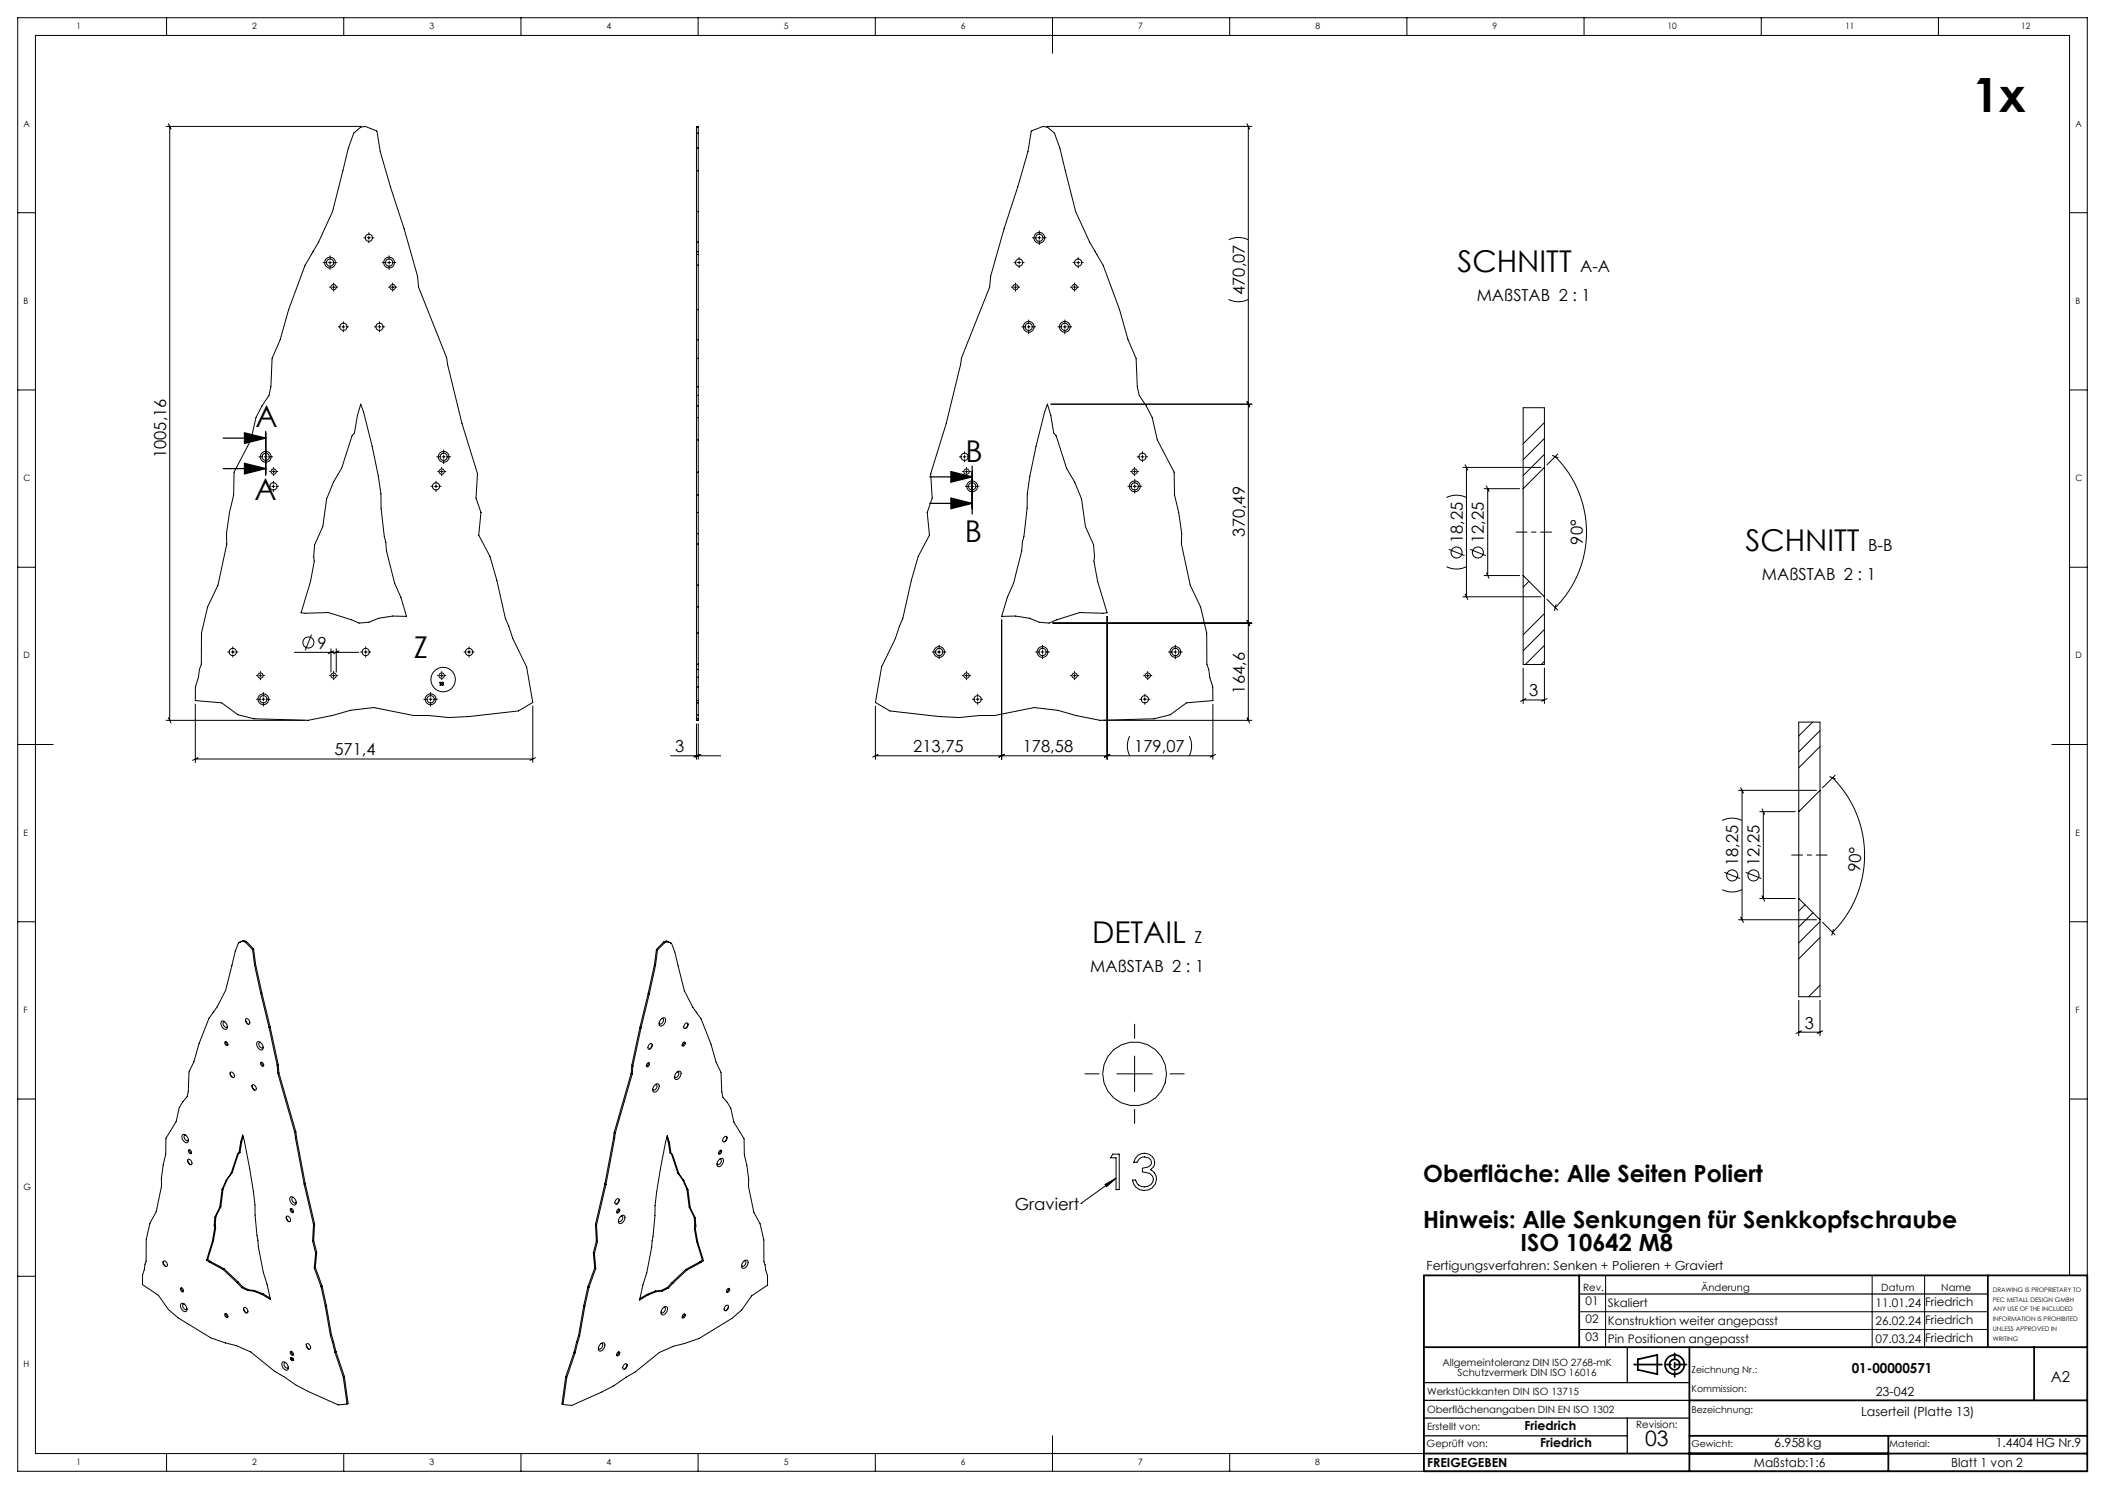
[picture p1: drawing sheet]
<svg xmlns="http://www.w3.org/2000/svg" width="594mm" height="420mm" viewBox="0 0 594 420" stroke-linecap="round" stroke-linejoin="round" font-family="sans-serif">
<g fill="none" stroke="#000" stroke-width=".28">
<path d="M47 5v5M97 5v5M147 5v5M197 5v5M247 5v5M297 5v10M347 5v5M397 5v5M447 5v5M497 5v5M547 5v5M46.9 35.7h55.1"/>
<path d="M47.5 34.9l.8 1.5M47.9 35.7v167.5M99.8 37.6l1.9-1.7 1.3-.2 3.4 1.3 .9 5.7 2.9 10.1 3.8 11.7 3.8 13.4 .3 3.1 7.9 19.9a242.6 242.6 0 0 0 8.7 32.8l-.4 6.8 1.4 4.1-.6 6.4 3.2 5.9 1.9 6.8 2.4 10.7 2.1 5.7 3.9 8 1.7 10-4 2.4-13.9 1.6-5.7 .3-5.8-.6h-4.2l-11.2-2.2-6.6 .8-5.1 1.4-6.9 1.4-15.2-.5-4.6-1.1-4.6-3.4-7.4-.6v-3.8l.9-2.7 .3-2.3 .5-1.5 .1-8.7 1.7-7.4 2.9-6.1 2.5-11.7-.1-2.9 .9-5.9 1.1-5 .1-6.4 4.8-9.1 1.4-6.3 1.7-3.3 2-3 .5-2.4 .4-8 2.3-5.3 2.4-8.5 4.6-12.5 3.8-6.5 3.9-8.6 4.5-18zM196.5 35.7h.5v167.5h-.5zM196.5 37.6h.5M196.5 35.9h.5M291 37l3.3-1.3 1.3 .2 2 1.7 1.5 4.1 4.4 18a112.5 112.5 0 0 0 7.8 15.1l4.6 12.5 2.4 8.5 2.3 5.3 .3 8 .6 2.4 1.9 3 1.7 3.3 1.5 6.3 4.7 9.1 .1 6.4 1.2 5 .9 5.9-.1 2.9 2.5 11.7 2.9 6.1 1.7 7.4 .1 8.7 .5 1.5 .3 2.3 .8 2.7 .1 3.8-7.5 .6-4.6 3.4-4.5 1.1-15.3 .5-6.8-1.4-5.1-1.4-6.6-.8-11.2 2.2h-4.3l-5.7 .6-5.7-.3-13.9-1.6-4.1-2.4 1.8-10 3.9-8 2.1-5.7 2.4-10.7 1.9-6.8 3.2-5.9-.6-6.4 1.3-4.1-.4-6.8a242.4 242.4 0 0 0 8.7-32.8l8-19.9 .2-3.1 3.8-13.4 3.9-11.8 2.9-10zM295.3 35.7h58M351.9 34.9l.7 1.5M352.3 35.7v167.5M5 60h5M196.5 59.7h.5"/>
<path d="M196.5 48.1h.5M196.5 41.7h.5M584 60h5M91.2 74.1h1.1M92.7 74.1h.8M93.1 72.1v1.1M93.1 73.7v.8M93.1 74.9v1.1M94 74.1h1.1M94.1 79.8v.4M102.7 67.1h.6M103.7 67.1h.8"/>
<path d="M104.1 65.6v.6M104.1 66.7v.8M104.1 67.9v.6M104.9 67.1h.6M107.9 74.1h1.1M109.4 74.1h.8M109.8 72.1v1.1M109.8 73.6v.9M109.8 74.9v1.1M110.6 74.1h1.1M110.8 79.8v.4M196.5 74.8h.5"/>
<path d="M196.5 71.8h.5M196.5 71h.5M196.5 68.3h.5M286.1 74.1h.6M286.6 79.8v.4M287.2 74.1h.8M287.6 72.6v.6M287.6 73.6v.9M287.6 74.9v.6M288.4 74.1h.6M291.3 67.1h1.1M292.9 67.1h.8"/>
<path d="M293.3 65.1v1.1M293.3 66.7v.8M293.3 67.9v1.1M294.1 67.1h1.1M302.8 74.1h.6M303.2 79.8v.4M303.8 74.1h.9M304.2 72.6v.6M304.2 73.7v.8M304.2 74.9v.6M305.1 74.1h.6M346.7 67.6a6.2 6.2 0 0 1 5.6 0"/>
<path d="M93 81h.3M93.7 81h.9M94.1 80.6v.8M94.1 81.8v.4M95 81h.3M95.5 92.2h.6M96.5 92.2h.8M96.9 90.7v.7M96.9 91.8v.8M96.9 93v.6M97.7 92.2h.6M105.6 92.2h.7"/>
<path d="M106.7 92.2h.8M107.1 90.7v.7M107.1 91.8v.8M107.1 93v.6M107.9 92.2h.6M109.6 81h.4M110.4 81h.8M110.8 80.6v.8M110.8 81.8v.4M111.6 81h.4M196.5 95.8h.5M196.5 87.3h.5"/>
<path d="M285.4 81h.3M286.1 81h.9M286.6 80.6v.8M286.6 81.8v.4M287.4 81h.3M288.3 92.2h1.2M289.9 92.2h.8M290.3 90.2v1.2M290.3 91.8v.8M290.3 93v1.1M291.1 92.2h1.1M298.5 92.2h1.1"/>
<path d="M300.1 92.2h.8M300.5 90.2v1.2M300.5 91.8v.8M300.5 93v1.1M301.3 92.2h1.1M302.1 81h.3M302.8 81h.8M303.2 80.6v.8M303.2 81.8v.4M304.1 81h.3M346.7 84.5a6.2 6.2 0 0 0 5.6 0M5 110h5"/>
<path d="M101.8 114a157.5 157.5 0 0 1 5.7 25.3v4.1l1.6 12 2.3 9.1 1.7 4 1.6 5.4-3.9-.1-4 .6-2.7 1.1-2.8 .3-2.1-1-6.5-2-6.5 .2-1.2-.2 2.6-8.7 1.1-5.8-.2-1.2 .3-3.4 2.3-5.2 1.1-7.8 1.9-4.7 2.3-3.9 2.9-9.2 .7-.8 .8-4.9zM196.5 117.8h.5M196.5 114.5h.5M196.5 111.5h.5M196.5 109.1h.5M196.5 101.1h.5M295.6 114l.9 3.2 .9 4.9 .6 .8 3 9.2 2.3 3.9 1.9 4.7 1.1 7.8 2.3 5.2 .3 3.4-.2 1.2 1.1 5.8 2.6 8.7-1.2 .2-6.5-.2-6.5 2-2.1 1-2.8-.3-2.7-1.1-4.1-.6-3.8 .1 1.5-5.4 1.8-4 2.3-9.1 1.5-12 .1-4.1a157.6 157.6 0 0 1 5.7-25.3zM351.9 113.2l.7 1.6M353.3 114h-56.7M435.8 119.2l-6 6M584 110h5M73 128.9h1.1"/>
<path d="M74.6 128.9h.8M75 126.9v1.1M75 128.4v.9M75 129.7v1.1M75.7 137.2h.6M75.8 128.9h1.1M76.1 133h.3M76.7 137.2h.9M76.8 133h.8M77.2 135.7v.7M77.2 136.8v.8M77.2 138v.6"/>
<path d="M77.2 131.9v.3M77.2 132.6v.8M77.2 133.9v.3M78 137.2h.6M78.1 133h.3M121.6 137.2h.6M122.6 137.2h.9M123 135.7v.7M123 136.8v.8M123 138v.6M123.3 128.9h1.1M123.5 133h.3"/>
<path d="M123.9 137.2h.6M124.2 133h.9M124.6 131.9v.3M124.6 132.6v.8M124.6 133.9v.3M124.8 128.9h.8M125.2 126.9v1.1M125.2 128.4v.9M125.2 129.7v1.1M125.5 133h.3M126 128.9h1.1M196.5 139.6h.5"/>
<path d="M196.5 133.2h.5M196.5 124.1h.5M270.7 128.9h.6M271.6 133h.3M271.8 128.9h.8M272.2 127.4v.6M272.2 128.4v.9M272.2 129.7v.6M272.3 133h.8M272.4 137.2h1.1M272.7 131.9v.3M272.7 132.6v.8"/>
<path d="M272.7 133.9v.3M273 128.9h.6M273.6 133h.3M273.9 137.2h.8M274.3 135.2v1.2M274.3 136.8v.8M274.3 138v1.1M275.2 137.2h1.1M318.3 137.2h1.1M319 133h.3M319.7 133h.9M319.8 137.2h.8"/>
<path d="M320.1 131.9v.3M320.1 132.6v.8M320.1 133.9v.3M320.2 135.2v1.2M320.2 136.8v.8M320.2 138v1.1M321 128.9h.6M321 133h.3M321.1 137.2h1.1M322 128.9h.8M322.4 127.4v.6M322.4 128.4v.9"/>
<path d="M322.4 129.7v.6M323.2 128.9h.6M412.8 131.8h22M413.4 131.1l.8 1.5M413.8 131.8v36.5M418.8 137.8h10M419.4 137.1l.8 1.5M419.8 137.8v24.5M429.8 137.8v24.5M435.8 123.7l-6 6M435.8 128.2l-6 6M435.8 131.8v36.5"/>
<path d="M435.8 131.8l-6 6M435.8 131.8v-16.8h-6v22.8M438.1 128.5l1.6 .6M438.9 128.8a30.1 30.1 0 0 1 0 42.6M439.6 128.1l-3.1 3M5 160h5M196.5 153.4h.5M196.5 150.5h.5M196.5 144.6h.5M408.2 159.8a6.3 6.3 0 0 0 5.6 0M408.2 140.3a6.3 6.3 0 0 1 5.6 0M408.8 154.9l4.5 1.8"/>
<path d="M414.8 154.9l4.5 1.8M584 160h5M87.9 179l-1.8 4.4M196.5 178.6h.5M196.5 171.2h.5M196.5 165.1h.5M282.7 174.9v39.3M297.1 175.8h56.2M312.4 173.8v40.4M351.9 175l.7 1.5M412.8 168.3h22M413.4 167.6l.8 1.5"/>
<path d="M418.8 162.3h10M419.4 161.6l.8 1.5M429.8 162.3v25.1h6v-19.1M429.8 162.3l6 6M431.4 164l-1.6 1.6M435.8 173.1l-6 6M435.8 177.6l-6 6M436.5 169l3.1 3.1M439.1 170.6l-.5 1.6M55.1 198.6v16.5M64.3 183.9h.6M65.3 183.9h.8"/>
<path d="M65.7 182.5v.6M65.7 183.5v.8M65.7 184.7v.6M66.5 183.9h.6M72.3 190.6h.4M72.4 197.2h1.1M73.1 190.6h.8M73.5 189.4v.3M73.5 190.2v.8M73.5 191.4v.3M73.9 197.2h.8M74.3 195.3v1.1"/>
<path d="M74.3 196.8v.9M74.3 198.1v1.1M74.3 190.6h.4M75.2 197.2h1.1M83 184h18.2M93 190.6h.3M93.4 183v6.6M93.7 190.6h.9M94.1 189.4v.3M94.1 190.2v.8M94.1 191.4v.3M94.1 183.6l-1.5 .8"/>
<path d="M94.9 183v6.6M95 190.6h.3M95.6 183.6l-1.5 .8M101.8 183.9h.6M102.8 183.9h.8M103.2 182.5v.6M103.2 183.5v.8M103.2 184.7v.6M104 183.9h.6M119.6 197.2h1.1M121.1 197.2h.8M121.5 195.3v1.1"/>
<path d="M121.5 196.8v.9M121.5 198.1v1.1M122.3 197.2h1.1M123.5 190.6h.3M124.1 192.5h.2v.8zM124.2 190.6h.9M124.6 189.4v.3M124.6 190.2v.8M124.6 191.4v.3M124.7 192.5a.44 .44 0 0 1 .4 .3 .44 .44 0 0 1-.2 .5l-.3-.2 .4 .1-.2-.4 .2-.1h-.4zM125.5 190.6h.3M130.9 183.9h.6"/>
<path d="M131.9 183.9h.9M132.4 182.5v.6M132.4 183.5v.8M132.4 184.7v.6M133.2 183.9h.6M150.3 199.1v16M196.5 193.8h.5M196.5 197.6h.5M196.5 198.2h.5M196.5 191.1h.5M196.5 188.8h.5M196.5 187.3h.5"/>
<path d="M247 199.1v15.1M263.1 183.9h1.1M264.6 183.9h.8M265 182v1.1M265 183.5v.8M265 184.7v1.1M265.8 183.9h1.1M271.6 190.6h.3M272.3 190.6h.8M272.7 189.4v.3M272.7 190.2v.8M272.7 191.4v.3"/>
<path d="M273.6 190.6h.3M274.4 197.2h.6M275.4 197.2h.9M275.9 195.8v.6M275.9 196.8v.9M275.9 198.1v.6M276.7 197.2h.6M292.2 183.9h1.1M293.8 183.9h.8M294.2 182v1.1M294.2 183.5v.8M294.2 184.7v1.1"/>
<path d="M295 183.9h1.1M302.1 190.6h.3M302.8 190.6h.8M303.2 189.4v.3M303.2 190.2v.8M303.2 191.4v.3M304.1 190.6h.3M321.6 197.2h.6M322.6 197.2h.9M322.7 190.6h.3M323.1 195.8v.6M323.1 196.8v.9"/>
<path d="M323.1 198.1v.6M323.5 190.6h.8M323.9 189.4v.3M323.9 190.2v.8M323.9 191.4v.3M323.9 197.2h.6M324.7 190.6h.3M329.7 183.9h1.1M331.3 183.9h.8M331.7 182v1.1M331.7 183.5v.8M331.7 184.7v1.1"/>
<path d="M332.5 183.9h1.1M342.3 198.6v15.6M429.8 188.4v10M429.8 197.4h6M430.6 197.1l-1.6 .7M435.8 182l-5.4 5.4M435.8 186.5l-.9 .9M435.8 188.4v10M436.6 197.1l-1.6 .7M5 210h10M46.9 203.2h39M47.5 202.4l.8 1.5"/>
<path d="M55.1 214.1h95.2M55.9 213.7l-1.6 .8M151.1 213.7l-1.5 .8M189.2 213.2h14.2M196.5 204.2v10M196.5 201.6h.5M196.5 202.7h.5M197 204.2v10M197.3 212.8l-1.5 .8M197.8 212.8l-1.5 .8M247 213.2h95.3M247.8 212.8l-1.5 .8"/>
<path d="M283.4 212.8l-1.5 .8M311.4 203.2h41.9M313.2 212.8l-1.5 .8M318.8 207.6a6.2 6.2 0 0 0 0 5.6M335.6 207.6a6.2 6.2 0 0 1 0 5.6M343 212.8l-1.5 .8M351.9 202.4l.7 1.5M511.5 203.7l-3.9 3.9M513.6 206.1l-6 6M513.6 210.6l-6 6M516.3 219.1l1.6 .6M517.1 219.4a30.8 30.8 0 0 1 0 43.6"/>
<path d="M517.8 218.7l-3.5 3.5M579 210h10M486 231.4a6.3 6.3 0 0 1 5.6 0M490.6 222.9h22M491.2 222.2l.8 1.5M491.6 222.9v36.5M496.6 228.9h10M497.2 228.2l.8 1.5M497.6 228.9v24.5M507.6 228.9v24.5M513.6 222.9v-19.2h-6v25.2M513.6 222.9v36.5"/>
<path d="M513.6 222.9l-6 6M5 260h5M486 250.9a6.3 6.3 0 0 0 5.6 0M486.6 246l4.4 1.8M490.6 259.4h22M491.2 258.7l.8 1.5M492.6 246l4.4 1.8M496.6 253.4h10M497.2 252.7l.8 1.5M507.6 253.4v27.7h6v-21.7M507.6 253.4l6 6M509.4 255.2l-1.8 1.8"/>
<path d="M511.6 257.5l-4 4M513.6 260l-6 6M584 260h5M67.3 266l-.9 2.4-2.7 10.9-2.4 4.7-2.3 3.2-2.8 7.2-1.5 5.1-1.4 2.9-.2 5.4-.3 1.6-1.2 1.4-1 1.6-.9 4-2.9 4.7v4.4l-.8 3.1-.5 3.8 .1 2.1-1.5 7.3-1.8 3.2-1 4.6-.1 6.1-1 3.9v2.7l4.5 3.1 2.8 3.9 2.8 2.4 9.2 5.7 4.1 1.4 3.1 .8 4 1.7 6.8 5.5 2.6 1.5 3.5 2.4 3.5 1.8 8.4 3.8 2.4-.3M68.5 265.5l-1.2 .5M68.5 265.5l.8 .3M68.8 265.3l-.3 .2M68.8 265.3l.8 .3M68.8 265.3l-1.5 .7M69.3 265.8l2 2M69.6 265.6l-.3 .2M69.6 265.6l2 2.1"/>
<path d="M71.3 267.8l.5 4.4M71.6 267.7l-.3 .1M71.6 267.7l.5 4.3M71.8 272.2l1.8 8M72.1 272l-.3 .2M72.1 272l1.8 8M184.7 272.1l.3 .2M184.7 272.1l-1.8 8.1M185 272.3l-1.8 8.1M185.2 267.8l.3 .2M185.2 267.8l-.5 4.3M185.5 268l-.5 4.3"/>
<path d="M187.2 265.7l.3 .2M187.2 265.7l-2 2.1M187.5 265.9l-2 2.1M188 265.4l.3 .2M188 265.4l-.8 .3M188 265.4l1.5 .7M188.3 265.6l1.2 .5M188.3 265.6l-.8 .3M189.5 266.1l.9 2.4 2.7 11a41 41 0 0 0 4.7 7.9l2.8 7.1 1.5 5.1 1.4 2.9 .2 5.5 .3 1.5 1.2 1.4 1 1.7 .9 3.9 2.9 4.7v4.5l.7 3 .6 3.9-.1 2.1 1.5 7.2 1.8 3.3 1 4.6 .1 6.1 1 3.9v2.7l-4.5 3-2.8 4-2.8 2.4-9.2 5.6-4.1 1.5-3.1 .7-4.1 1.8-6.7 5.5-2.6 1.5-3.5 2.4-3.5 1.8-8.4 3.7-2.4-.2M513.6 277.9l-3.2 3.2M513.6 264.5l-6 6M514.3 260.1l3.5 3.6"/>
<path d="M517.4 262.2l-.5 1.6M62.5 288.1a1.45 1.45 0 0 1 1.6 2 1.09 1.09 0 0 1-1.2 0 1.09 1.09 0 0 1-.5-1zM63.4 288.2a.61 .61 0 0 0-.6 .5 .61 .61 0 0 0 .4 .7 .5 .5 0 0 0 .4 .4 .5 .5 0 0 0 .6-.3M63.5 293.9a.64 .64 0 0 1 .7 .3 .64 .64 0 0 1-.1 .8 .85 .85 0 0 1-.6-1.1zM63.7 293.8l.2 .6 .4 .4M69.3 287.6l.7 1.3M69.4 287.4a.95 .95 0 0 1 .9 .5 .95 .95 0 0 1-.1 1 1.07 1.07 0 0 1-.8-1.5zM72.6 294a1.45 1.45 0 0 1 1.6 1.9 1.09 1.09 0 0 1-1.2 0 1.09 1.09 0 0 1-.5-1zM73.5 294a.61 .61 0 0 0-.6 .5 .61 .61 0 0 0 .4 .7 .5 .5 0 0 0 .4 .4 .5 .5 0 0 0 .6-.3M73.6 299.7a.64 .64 0 0 1 .7 .3 .64 .64 0 0 1-.1 .8 .85 .85 0 0 1-.6-1.1zM73.6 280.2l2.3 9.6M73.8 299.6l.2 .7 .4 .3"/>
<path d="M73.9 280l-.3 .2M73.9 280l2.3 9.6M75.9 289.8l2.3 10.7M76.2 289.6l-.3 .2M76.2 289.6l2.3 10.7M180.6 289.8l.3 .2M180.6 289.8l-2.3 10.7M180.9 290l-2.3 10.6M182.6 300a.41 .41 0 0 1 .7-.1 .41 .41 0 0 1-.2 .7 .43 .43 0 0 1-.7 .3 .43 .43 0 0 1 .1-.8zM182.9 280.2l.3 .2M182.9 280.2l-2.3 9.6M183 299.8l-.2 .6-.4 .4"/>
<path d="M183.2 280.4l-2.3 9.6M183.2 294.6a.48 .48 0 0 1 .7-.2 .48 .48 0 0 1 .1 .8 .65 .65 0 0 1-.4 .6 .65 .65 0 0 1-.7-.1zM184.1 294.6l-.8 1.3M186.6 287.5a.7 .7 0 0 1 1-.4 .7 .7 0 0 1 .2 1.1 1.09 1.09 0 0 1-.6 1 1.09 1.09 0 0 1-1.1 0 1.75 1.75 0 0 1 .5-1.7zM186.7 287.3a.61 .61 0 0 1 .6 .5 .61 .61 0 0 1-.3 .7 .5 .5 0 0 1-.5 .4 .5 .5 0 0 1-.5-.3M192.7 294.2a.41 .41 0 0 1 .7-.1 .41 .41 0 0 1-.2 .6 .43 .43 0 0 1-.7 .3 .43 .43 0 0 1 .1-.7zM193.1 293.9l-.2 .7-.4 .3M193.3 288.8a.48 .48 0 0 1 .8-.2 .48 .48 0 0 1 0 .7 .65 .65 0 0 1-.4 .7 .65 .65 0 0 1-.7-.2zM194.2 288.8l-.8 1.3M320.2 288.9v4M320.2 297.9v10M507.6 282.1v10"/>
<path d="M507.6 291.1h6M508.3 290.8l-1.5 .7M513.6 282.1v10M514.3 290.8l-1.5 .7M5 310h5M64.9 302.7l.8 1.2M65.1 302.4a.95 .95 0 0 1 .9 .5 .95 .95 0 0 1-.1 1.1 1.07 1.07 0 0 1-.8-1.6zM71.1 306.2l.7 1.3M71.2 306a.95 .95 0 0 1 .9 .5 .95 .95 0 0 1 0 1 1.07 1.07 0 0 1-.9-1.5zM78.2 300.5l.2 2.3M78.4 302.8l4.8 16.7M78.5 300.3l-.3 .2"/>
<path d="M78.5 300.3l.2 2.3M78.7 302.6l-.3 .2M78.7 302.6l4.8 16.7M83.2 319.5l.2 1.5M83.5 319.3l-.3 .2M83.5 319.3l.2 1.5M173.3 319.4l.3 .2M173.3 319.4l-.2 1.5M173.6 319.6l-.2 1.5M178.1 302.7l.3 .2M178.1 302.7l-4.8 16.7M178.3 300.5l.3 .1"/>
<path d="M178.3 300.5l-.2 2.2M178.4 302.9l-4.8 16.7M178.6 300.6l-.2 2.3M184.7 306.1a.7 .7 0 0 1 1-.3 .7 .7 0 0 1 .2 1 1.09 1.09 0 0 1-.5 1 1.09 1.09 0 0 1-1.2 0 1.75 1.75 0 0 1 .5-1.7zM184.9 305.9a.61 .61 0 0 1 .6 .5 .61 .61 0 0 1-.4 .7 .5 .5 0 0 1-.4 .4 .5 .5 0 0 1-.5-.3M190.9 302.5a.7 .7 0 0 1 1-.3 .7 .7 0 0 1 .2 1 1.09 1.09 0 0 1-.5 1.1 1.09 1.09 0 0 1-1.2-.1 1.75 1.75 0 0 1 .5-1.7zM191.1 302.4a.61 .61 0 0 1 .6 .5 .61 .61 0 0 1-.4 .6 .5 .5 0 0 1-.4 .4 .5 .5 0 0 1-.5-.3M306.2 302.9h4M315.2 302.9h10M320.2 312.9v4M330.2 302.9h4M584 310h5"/>
<path d="M51.5 320.1a1.45 1.45 0 0 1 1.6 2 1.09 1.09 0 0 1-1.2 0 1.09 1.09 0 0 1-.5-1zM52.4 320.2a.61 .61 0 0 0-.6 .5 .61 .61 0 0 0 .4 .7 .5 .5 0 0 0 .4 .4 .5 .5 0 0 0 .6-.3M53 327.2l.7 1.3M53.1 327a.95 .95 0 0 1 .9 .5 .95 .95 0 0 1-.1 1 1.07 1.07 0 0 1-.8-1.5zM53.2 324.4a.64 .64 0 0 1 .7 .3 .64 .64 0 0 1-.1 .7 .85 .85 0 0 1-.6-1zM53.5 324.3l.1 .6 .4 .4M62.7 335.5l-.7 5M63 335.3l-.3 .2M63 335.3l-.7 5.1M63.8 332.8l-1.1 2.7M64.1 332.7l-.3 .1M64.1 332.7l-1.1 2.6"/>
<path d="M65.2 330.9l-1.4 1.9M65.5 330.7l-.3 .2M65.5 330.7l-1.4 2M67 325.5l-1.8 5.4M67.3 325.4l-.3 .1M67.3 325.4l-1.8 5.3M67.4 325.2l-.4 .3M67.7 325l-.3 .2M67.7 325l-.4 .4M67.9 322.1l.6-1.9a170.4 170.4 0 0 1 3.4 19.7l.1 2.8 .5 5.9a65.5 65.5 0 0 0 2.9 13.7l.9 4.3-2.3-1.5M67.9 322.1l-.5 3.1M68.2 321.9l-.3 .2"/>
<path d="M68.2 321.9l-.5 3.1M68.6 320.6l-.4 1.3M81.9 337.7a1.45 1.45 0 0 1 1.6 1.9 1.09 1.09 0 0 1-1.1 .1 1.09 1.09 0 0 1-.6-1.1zM82.8 337.8a.61 .61 0 0 0-.5 .5 .61 .61 0 0 0 .3 .6 .5 .5 0 0 0 .5 .5 .5 .5 0 0 0 .5-.3M83.4 321l2.4 13M83.7 320.8l-.3 .2M83.7 320.8l2.4 13M85.8 334l2.7 11.4M86.1 333.8l-.3 .2M86.1 333.8l2.7 11.4M170.7 333.9l.3 .2M170.7 333.9l-2.7 11.4"/>
<path d="M171 334.1l-2.7 11.5M173.1 320.9l.3 .2M173.1 320.9l-2.4 13M173.4 321.1l-2.4 13M173.9 338.3a.48 .48 0 0 1 .7-.1 .48 .48 0 0 1 .1 .7 .65 .65 0 0 1-.4 .7 .65 .65 0 0 1-.8-.2zM174.7 338.4l-.7 1.3M188.2 320.7l.4 1.4M188.6 322.1l.3 .1M188.6 322.1l.5 3.1M188.9 322.2l.5 3.2M188.9 322.2l-.6-1.9a170.4 170.4 0 0 0-3.5 19.7v2.9l-.5 5.8a65.5 65.5 0 0 1-2.9 13.7l-.9 4.3 2.3-1.4M189.1 325.2l.3 .2"/>
<path d="M189.1 325.2l.4 .3M189.4 325.4l.4 .3M189.5 325.5l.3 .2M189.5 325.5l1.8 5.4M189.8 325.7l1.8 5.4M191.3 330.9l.3 .2M191.3 330.9l1.4 1.9M191.6 331.1l1.4 1.9M192.7 332.8l.3 .2M192.7 332.8l1.1 2.7M193 333l1.1 2.6M193.8 335.5l.3 .1"/>
<path d="M193.8 335.5l.7 5M194.1 335.6l.7 5.1M202.9 327.1a.7 .7 0 0 1 1-.3 .7 .7 0 0 1 .2 1 1.09 1.09 0 0 1-.6 1 1.09 1.09 0 0 1-1.1 0 1.75 1.75 0 0 1 .5-1.7zM203 324.6a.41 .41 0 0 1 .7 0 .41 .41 0 0 1-.2 .6 .43 .43 0 0 1-.7 .3 .43 .43 0 0 1 .1-.7zM203.1 327a.61 .61 0 0 1 .5 .4 .61 .61 0 0 1-.3 .7 .5 .5 0 0 1-.4 .4 .5 .5 0 0 1-.6-.3M203.3 324.4l-.1 .7-.4 .3M204.3 320.8a.48 .48 0 0 1 .7-.2 .48 .48 0 0 1 .1 .7 .65 .65 0 0 1-.4 .7 .65 .65 0 0 1-.7-.2zM205.2 320.8l-.8 1.3M305 339.4h.1M311.8 334.1l3.1-1.8-2.6 2.4zM314 325.5h1.8v10h-.9v-8.9h-1.5zM314.9 332.3l-9.9 7.1"/>
<path d="M321.2 325.9a2.78 2.78 0 0 1 3.5-.1 2.78 2.78 0 0 1 .8 3.4l-.8 .7a3.1 3.1 0 0 1 1.5 3.7 3.1 3.1 0 0 1-3.3 2.2 3.2 3.2 0 0 1-3.3-2.9h.9a2.56 2.56 0 0 0 2.5 1.9 2.56 2.56 0 0 0 2.5-2.1l-.3-1-.8-.7-2-.5v-1l1.6-.3 .7-.5a1.36 1.36 0 0 0-.6-2.1 2.23 2.23 0 0 0-3.3 1.3h-.9l.5-1.2zM5 360h5M46 355.9l.8 1.3M46.2 355.7a.95 .95 0 0 1 .9 .5 .95 .95 0 0 1-.1 1 1.07 1.07 0 0 1-.8-1.5zM58.3 355.4l.7 .6M58.6 355.3l-.3 .1M58.6 355.3l.7 .5M59 356l4 2.1M59.3 355.8l-.3 .2M59.3 355.8l4 2.1M59.9 350.2l-1.6 5.2M60.2 350.1l-.3 .1"/>
<path d="M60.2 350.1l-1.6 5.2M60.4 345.6l.1 1M60.5 346.6l-.6 3.6M60.6 343.4l-.2 2.2M60.8 345.5l-.4 .1M60.8 345.5l.1 .9M60.9 346.4l-.4 .2M60.9 346.4l-.7 3.7M60.9 343.2l-.3 .2M60.9 343.2l-.1 2.3M62 340.5l-1.4 2.9M62.3 340.4l-.3 .1"/>
<path d="M62.3 340.4l-1.4 2.8M63 358.1l3.9 3.7M63.3 357.9l-.3 .2M63.3 357.9l3.9 3.7M80.8 343.3l.7 1.3M80.9 343.1a.95 .95 0 0 1 .9 .5 .95 .95 0 0 1-.1 1 1.07 1.07 0 0 1-.8-1.5zM82 341a.64 .64 0 0 1 .7 .3 .64 .64 0 0 1-.2 .7 .85 .85 0 0 1-.5-1zM82.2 340.9l.2 .6 .4 .4M88.2 350.1l.9 3.3M88.5 345.4h.1M88.5 345.4l-.3 4.7M88.5 349.9l-.3 .2"/>
<path d="M88.5 349.9l.9 3.3M88.7 357.7l1.9 5.3M88.8 345.2l-.3 .2M88.8 345.2v.1M88.8 345.3l-.3 .1M88.8 345.3l-.3 4.6M89 357.5l-.3 .2M89 357.5l1.9 5.3M89.1 353.4h.1M89.1 353.4l-.4 4.3M89.4 353.2l-.3 .2M89.4 353.2v.1"/>
<path d="M89.4 353.3l-.3 .1M89.4 353.3l-.4 4.2M167.4 353.4l.3 .2M167.4 353.4l.4 4.2M167.4 353.3l.3 .2M167.4 353.3v.1M167.7 353.6l.4 4.2M167.7 353.5v.1M167.8 357.6l.3 .2M167.8 357.6l-1.9 5.3M168 345.3l.3 .3M168 345.3l.3 4.8"/>
<path d="M168.1 357.8l-1.9 5.3M168.3 350.1l.3 .1M168.3 350.1l-.9 3.2M168.3 345.6l.3 4.6M168.6 350.2l-.9 3.3M174.3 341.2a.41 .41 0 0 1 .6 0 .41 .41 0 0 1-.2 .6 .43 .43 0 0 1-.6 .3 .43 .43 0 0 1 .1-.7zM174.6 341l-.2 .7-.4 .3M175.1 343.2a.7 .7 0 0 1 1-.4 .7 .7 0 0 1 .2 1.1 1.09 1.09 0 0 1-.6 1 1.09 1.09 0 0 1-1.1 0 1.75 1.75 0 0 1 .5-1.7zM175.3 343a.61 .61 0 0 1 .5 .5 .61 .61 0 0 1-.3 .7 .5 .5 0 0 1-.5 .4 .5 .5 0 0 1-.5-.3M193.5 358.1l.3 .1M193.5 358.1l-3.9 3.7M193.8 358.2l-3.9 3.8"/>
<path d="M194.5 340.5l.3 .2M194.5 340.5l1.4 2.8M194.8 340.7l1.4 2.8M195.9 343.3l.3 .2M195.9 343.3l.1 2.3M195.9 346.6l.3 .1M195.9 346.6l.7 3.6M196 345.6l.4 .2M196 345.6l-.1 1M196.2 343.5l.2 2.3M196.2 346.7l.7 3.7M196.4 345.8l-.2 .9"/>
<path d="M196.6 350.2l.3 .2M196.6 350.2l1.6 5.2M196.9 350.4l1.6 5.2M197.5 355.9l.3 .2M197.5 355.9l-4 2.2M197.8 356.1l-4 2.1M198.2 355.4l.3 .2M198.2 355.4l-.7 .5M198.5 355.6l-.7 .5M209.8 355.8a.7 .7 0 0 1 1-.3 .7 .7 0 0 1 .2 1 1.09 1.09 0 0 1-.5 1 1.09 1.09 0 0 1-1.2 0 1.75 1.75 0 0 1 .5-1.7zM210 355.6a.61 .61 0 0 1 .6 .5 .61 .61 0 0 1-.4 .7 .5 .5 0 0 1-.4 .4 .5 .5 0 0 1-.5-.3M401.8 359.7v55.3"/>
<path d="M453.1 359.7v20.3M528.3 359.7v20.3M543.1 359.7v20.3M584 359.7v-349.7h-574v400h391.8M589 359.7v-354.7h-584v410h584M51 363.3a.64 .64 0 0 1 .7 .4 .64 .64 0 0 1-.2 .7 .85 .85 0 0 1-.5-1.1zM51.1 367.8a1.45 1.45 0 0 1 1.6 1.9 1.09 1.09 0 0 1-1.2 0 1.09 1.09 0 0 1-.5-1zM51.2 363.3l.2 .6 .4 .3M52 367.8a.61 .61 0 0 0-.6 .5 .61 .61 0 0 0 .4 .7 .5 .5 0 0 0 .4 .4 .5 .5 0 0 0 .6-.3M63.5 370.6a.64 .64 0 0 1 .7 .3 .64 .64 0 0 1-.2 .7 .85 .85 0 0 1-.5-1zM63.7 370.5l.2 .6 .4 .4M66.9 361.8l1.3 1.4"/>
<path d="M67.2 361.6l-.3 .2M67.2 361.6l1.3 1.4M68.2 363.2l1.7 .8M68.5 363l-.3 .2M68.5 363l1.7 .8M68.7 369.1l.8 1.2M68.9 368.8a.95 .95 0 0 1 .9 .5 .95 .95 0 0 1-.1 1.1 1.07 1.07 0 0 1-.8-1.6zM69.9 364l1.6 .2M70.2 363.8l-.3 .2M70.2 363.8l1.6 .2M71.5 364.2l2.5 .9M71.8 364l-.3 .2"/>
<path d="M71.8 364l2.5 1M74.3 365l-.3 .1M74.3 365l1.9 1.2M86.4 379.3l.8 1.2M86.6 379a.95 .95 0 0 1 .9 .5 .95 .95 0 0 1-.1 1.1 1.07 1.07 0 0 1-.8-1.6zM90.6 363l1.2 5.4M90.9 362.8l-.3 .2M90.9 362.8l1.2 5.4M91.8 368.4l1.4 8.3M92.1 368.2l-.3 .2M92.1 368.2l1.4 8.3M93.2 376.7l.6 1.9"/>
<path d="M93.5 376.5l-.3 .2M93.5 376.5l.6 1.9M93.8 378.6l.7 2.8M94.1 378.4l-.3 .2M94.1 378.4l.7 2.9M162.7 378.5l.3 .2M162.7 378.5l-.7 2.9M163 378.7l-.7 2.9M163.3 376.7l.3 .2M163.3 376.7l-.6 1.8M163.6 376.9l-.6 1.8M164.7 368.3l.3 .2"/>
<path d="M164.7 368.3l-1.4 8.4M165 368.5l-1.4 8.4M165.9 362.9l.3 .2M165.9 362.9l-1.2 5.4M166.2 363.1l-1.2 5.4M169.4 379.1a.7 .7 0 0 1 1-.3 .7 .7 0 0 1 .2 1 1.09 1.09 0 0 1-.5 1.1 1.09 1.09 0 0 1-1.2-.1 1.75 1.75 0 0 1 .5-1.7zM169.6 379a.61 .61 0 0 1 .6 .5 .61 .61 0 0 1-.4 .6 .5 .5 0 0 1-.4 .4 .5 .5 0 0 1-.5-.2M182.5 365.1l.3 .2M182.5 365.1l-1.9 1.2M185 364.2l.3 .1M185 364.2l-2.5 .9M185.3 364.3l-2.5 1"/>
<path d="M186.6 364l.3 .2M186.6 364l-1.6 .2M186.9 364.2l-1.6 .1M187.1 368.9a.7 .7 0 0 1 1-.3 .7 .7 0 0 1 .2 1 1.09 1.09 0 0 1-.5 1.1 1.09 1.09 0 0 1-1.2-.1 1.75 1.75 0 0 1 .5-1.7zM187.3 368.8a.61 .61 0 0 1 .5 .5 .61 .61 0 0 1-.3 .6 .5 .5 0 0 1-.4 .4 .5 .5 0 0 1-.6-.3M188.3 363.2l.3 .2M188.3 363.2l-1.7 .8M188.6 363.4l-1.7 .8M189.6 361.8l.3 .2M189.6 361.8l-1.3 1.4M189.9 362l-1.3 1.4M192.8 370.8a.41 .41 0 0 1 .6 0 .41 .41 0 0 1-.2 .6 .43 .43 0 0 1-.6 .3 .43 .43 0 0 1 0-.7z"/>
<path d="M193.1 370.6l-.2 .7-.4 .3M204.7 368.4a.48 .48 0 0 1 .7-.2 .48 .48 0 0 1 .1 .8 .65 .65 0 0 1-.4 .6 .65 .65 0 0 1-.7-.1zM205.3 363.6a.41 .41 0 0 1 .6 0 .41 .41 0 0 1-.2 .6 .43 .43 0 0 1-.6 .3 .43 .43 0 0 1 .1-.7zM205.6 368.4l-.8 1.3M205.6 363.4l-.2 .6-.4 .4M445.6 375h115.3M445.6 370h115.3M79.7 384.3a1.45 1.45 0 0 1 1.6 1.9 1.09 1.09 0 0 1-1.2 0 1.09 1.09 0 0 1-.5-1zM80.6 384.4a.61 .61 0 0 0-.6 .5 .61 .61 0 0 0 .4 .6 .5 .5 0 0 0 .4 .4 .5 .5 0 0 0 .6-.3M82 381.2a.64 .64 0 0 1 .7 .4 .64 .64 0 0 1-.2 .7 .85 .85 0 0 1-.5-1.1zM82 382.9h.1M82 382.9l.1 .6"/>
<path d="M82 382.9l.1 .1M82.1 383h.1M82.1 383.5h.1M82.2 381.2l.2 .6 .4 .3M82.3 383.5l.2 .2M82.3 383.5h.1M82.3 383.2l.3 .2M82.3 383.2h.1M82.4 383.5l.1 .2M82.4 383.1l-.1 .1M82.5 383.4l.1 .2M82.5 383.4h.1"/>
<path d="M82.5 383.7h.1M82.5 383.2h-.2M82.5 383.2l.1 .1M82.5 383.2h.1M82.6 383.4v.3h-.1M82.6 383.4h.1M82.6 383.3l-.1 .1M82.6 383.3v.1M82.6 383.3h.1M82.6 383.6l-.1 .1M82.6 383.6v.1M82.6 383.6h.1"/>
<path d="M94.5 381.4l2.4 7M94.8 381.3l-.3 .1M94.8 381.3l2.4 6.9M96.9 388.4l1 7.6M97.2 388.2l-.3 .2M97.2 388.2l1 7.6-.3 .2M159.6 388.4l.3 .1M159.6 388.4l-1 7.6 .3 .2M159.9 388.5l-1 7.7M162 381.4l.3 .2M162 381.4l-2.4 7M162.3 381.6l-2.4 6.9"/>
<path d="M174.3 381.5a.41 .41 0 0 1 .6 0 .41 .41 0 0 1-.2 .6 .43 .43 0 0 1-.6 .3 .43 .43 0 0 1 .1-.7zM174.6 381.3l-.2 .6-.4 .4M176.1 384.9a.48 .48 0 0 1 .7-.2 .48 .48 0 0 1 .1 .8 .65 .65 0 0 1-.4 .7 .65 .65 0 0 1-.7-.2zM177 384.9l-.8 1.3M47 410v5M97 410v5M147 410v5M197 410v5M247 410v5M297 405v10M347 410v5"/>
<circle cx="93.1" cy="74.1" r="1.02"/>
<circle cx="93.1" cy="74.1" r="1.52"/>
<circle cx="104.1" cy="67.1" r="1.02"/>
<circle cx="109.8" cy="74.1" r="1.52"/>
<circle cx="109.8" cy="74.1" r="1.02"/>
<circle cx="287.6" cy="74.1" r="1.02"/>
<circle cx="293.3" cy="67.1" r="1.52"/>
<circle cx="293.3" cy="67.1" r="1.02"/>
<circle cx="304.2" cy="74.1" r="1.02"/>
<circle cx="94.1" cy="81" r=".75"/>
<circle cx="96.9" cy="92.2" r="1.02"/>
<circle cx="107.1" cy="92.2" r="1.02"/>
<circle cx="110.8" cy="81" r=".75"/>
<circle cx="286.6" cy="81" r=".75"/>
<circle cx="290.3" cy="92.2" r="1.52"/>
<circle cx="290.3" cy="92.2" r="1.02"/>
<circle cx="300.5" cy="92.2" r="1.52"/>
<circle cx="300.5" cy="92.2" r="1.02"/>
<circle cx="303.2" cy="81" r=".75"/>
<circle cx="75" cy="128.9" r="1.52"/>
<circle cx="75" cy="128.9" r="1.02"/>
<circle cx="77.2" cy="137.2" r="1.02"/>
<circle cx="77.2" cy="133" r=".75"/>
<circle cx="123" cy="137.2" r="1.02"/>
<circle cx="124.6" cy="133" r=".75"/>
<circle cx="125.2" cy="128.9" r="1.02"/>
<circle cx="125.2" cy="128.9" r="1.52"/>
<circle cx="272.2" cy="128.9" r="1.02"/>
<circle cx="272.7" cy="133" r=".75"/>
<circle cx="274.3" cy="137.2" r="1.02"/>
<circle cx="274.3" cy="137.2" r="1.52"/>
<circle cx="320.1" cy="133" r=".75"/>
<circle cx="320.2" cy="137.2" r="1.02"/>
<circle cx="320.2" cy="137.2" r="1.52"/>
<circle cx="322.4" cy="128.9" r="1.02"/>
<circle cx="411" cy="155.8" r="1.56"/>
<circle cx="417" cy="155.8" r="1.56"/>
<circle cx="65.7" cy="183.9" r="1.02"/>
<circle cx="73.5" cy="190.6" r=".75"/>
<circle cx="74.3" cy="197.2" r="1.52"/>
<circle cx="74.3" cy="197.2" r="1.02"/>
<circle cx="87" cy="181.2" r="1.56"/>
<circle cx="94.1" cy="190.6" r=".75"/>
<circle cx="103.2" cy="183.9" r="1.02"/>
<circle cx="121.5" cy="197.2" r="1.52"/>
<circle cx="121.5" cy="197.2" r="1.02"/>
<circle cx="124.6" cy="190.6" r=".75"/>
<circle cx="125" cy="191.7" r="3.4"/>
<circle cx="132.4" cy="183.9" r="1.02"/>
<circle cx="265" cy="183.9" r="1.02"/>
<circle cx="265" cy="183.9" r="1.52"/>
<circle cx="272.7" cy="190.6" r=".75"/>
<circle cx="275.9" cy="197.2" r="1.02"/>
<circle cx="294.2" cy="183.9" r="1.02"/>
<circle cx="294.2" cy="183.9" r="1.52"/>
<circle cx="303.2" cy="190.6" r=".75"/>
<circle cx="323.1" cy="197.2" r="1.02"/>
<circle cx="323.9" cy="190.6" r=".75"/>
<circle cx="331.7" cy="183.9" r="1.02"/>
<circle cx="331.7" cy="183.9" r="1.52"/>
<circle cx="488.8" cy="246.9" r="1.56"/>
<circle cx="494.8" cy="246.9" r="1.56"/>
<circle cx="320.2" cy="302.9" r="9"/>
</g>
<g fill="none" stroke="#000" stroke-width=".35">
<path d="M63 123.6h12M63 132.2h12M69 122.1l6 1.5-6 1.5zM69 130.7l6 1.5-6 1.5zM75 121.7v12.4M262.3 134.5h12M268.3 133l6 1.5-6 1.5zM274.3 131.5v13.5M262.3 142h12M268.3 140.5l6 1.5-6 1.5zM445.6 365h115.3M459.2 380v10"/>
<path d="M401.8 400h74.9M401.8 390h74.9M401.8 395h74.9M459.2 400v10M401.8 405h57.4"/>
</g>
<g fill="none" stroke="#000" stroke-width=".5">
<path d="M401.8 359.7h187.2v55.3h-187.2zM445.6 359.7v20.3M560.9 359.7v20.3M401.8 380h187.2M476.7 380v35M574 380v15M462.2 383.4l5.5-1.2v5.4l-5.5-1.2zM476.7 395h112.3M401.8 410h187.2M476.7 405h112.3M532.9 405v10"/>
<circle cx="472.6" cy="384.9" r="2.72"/>
<circle cx="472.6" cy="384.9" r="1.47"/>
</g>
<path d="M461.1 384.9h14.8" fill="none" stroke="#000" stroke-width=".5" stroke-dasharray="15.2 1.3 1.3 1.3" stroke-dashoffset="7.4"/>
<path d="M472.6 381.7v6.6" fill="none" stroke="#000" stroke-width=".5" stroke-dasharray="15.2 1.3 1.3 1.3" stroke-dashoffset="13.8"/>
<path d="M437.8 150.1h-10M515.6 241.2h-10" fill="none" stroke="#000" stroke-width=".28" stroke-dasharray="15.2 1.3 1.3 1.3" stroke-dashoffset="12.1"/>
<g fill="#000">
<path d="M311.8 334.1l3.1-1.8-2.6 2.4z"/>
<path d="M268.3 133l6 1.5-6 1.5zM268.3 140.5l6 1.5-6 1.5zM69 122.1l6 1.5-6 1.5zM69 130.7l6 1.5-6 1.5z"/>
</g>
<text font-size="13.3" x="556.7" y="31.6">1x</text>
<g font-size="8.5">
<text x="411.3" y="76.7">SCHNITT</text>
<text x="72.1" y="120.5">A</text>
<text x="272.4" y="130.3">B</text>
<text x="71.8" y="141">A</text>
<text x="272.3" y="152.9">B</text>
<text x="492.5" y="155.5">SCHNITT</text>
<text x="116.7" y="185.6">Z</text>
<text x="308.2" y="265.9">DETAIL</text>
</g>
<g font-size="6.7">
<text x="401.6" y="333.5">Oberfläche: Alle Seiten Poliert</text>
<text x="401.6" y="346.4">Hinweis: Alle Senkungen für Senkkopfschraube</text>
<text x="429.1" y="352.9">ISO 10642 M8</text>
</g>
<text font-size="6" x="464.2" y="407.8">03</text>
<g font-size="4.7">
<text x="445.9" y="76.7">A-A</text>
<text x="351.2" y="83.2" transform="rotate(-90 351.2 83.2)">470,07</text>
<text x="416.7" y="84.9">MAßSTAB 2 : 1</text>
<text x="46.9" y="129.2" transform="rotate(-90 46.9 129.2)">1005,16</text>
<text x="351.2" y="151.4" transform="rotate(-90 351.2 151.4)">370,49</text>
<text x="412.7" y="153.3" transform="rotate(-90 412.7 153.3)">18,25</text>
<text x="418.7" y="153.3" transform="rotate(-90 418.7 153.3)">12,25</text>
<text x="446.7" y="153.6" transform="rotate(-90 446.7 153.6)">90°</text>
<text x="527.1" y="155.5">B-B</text>
<text x="497.2" y="163.7">MAßSTAB 2 : 1</text>
<text x="89.6" y="182.9">9</text>
<text x="351.2" y="195.6" transform="rotate(-90 351.2 195.6)">164,6</text>
<text x="431.5" y="196.4">3</text>
<text x="94.4" y="213.1">571,4</text>
<text x="190.5" y="212.2">3</text>
<text x="257.7" y="212.2">213,75</text>
<text x="288.6" y="212.2">178,58</text>
<text x="320.1" y="212.2">179,07</text>
<text x="490.5" y="244.4" transform="rotate(-90 490.5 244.4)">18,25</text>
<text x="496.5" y="244.4" transform="rotate(-90 496.5 244.4)">12,25</text>
<text x="525" y="246.1" transform="rotate(-87 525 246.1)">90°</text>
<text x="337.1" y="265.9">Z</text>
<text x="307.7" y="274.1">MAßSTAB 2 : 1</text>
<text x="509.3" y="290.1">3</text>
<text x="286.4" y="341.2">Graviert</text>
</g>
<text font-size="4.2" x="578.7" y="389.8">A2</text>
<text font-size="3.9" x="522.5" y="387.2">01-00000571</text>
<g font-size="3.5">
<text x="402.6" y="358.2">Fertigungsverfahren: Senken + Polieren + Graviert</text>
<text x="529.3" y="393.8">23-042</text>
<text x="525.2" y="399.3">Laserteil (Platte 13)</text>
<text x="430.2" y="403.4">Friedrich</text>
<text x="402.7" y="413.9">FREIGEGEBEN</text>
<text x="434.6" y="408.2">Friedrich</text>
<text x="494.9" y="413.9">Maßstab:1:6</text>
<text x="500.6" y="408.2">6.958kg</text>
<text x="550.6" y="413.9">Blatt 1 von 2</text>
<text x="563.2" y="408.2">1.4404 HG Nr.9</text>
</g>
<g font-size="3.3">
<text x="447.5" y="368.2">01</text>
<text x="453.7" y="368.8">Skaliert</text>
<text x="529.2" y="368.8">11.01.24</text>
<text x="543.2" y="368.5">Friedrich</text>
<text x="447.5" y="373.2">02</text>
<text x="453.7" y="373.8">Konstruktion weiter angepasst</text>
<text x="529.2" y="373.8">26.02.24</text>
<text x="543.2" y="373.5">Friedrich</text>
<text x="447.5" y="378.2">03</text>
<text x="453.7" y="378.8">Pin Positionen angepasst</text>
<text x="529.2" y="378.8">07.03.24</text>
<text x="543.2" y="378.5">Friedrich</text>
</g>
<g font-size="2.8">
<text x="446.7" y="364.1">Rev.</text>
<text x="480" y="364.1">Änderung</text>
<text x="530.9" y="364.1">Datum</text>
<text x="547.8" y="364.1">Name</text>
<text x="407" y="385.2">Allgemeintoleranz DIN ISO 2768-mK</text>
<text x="411.3" y="388">Schutzvermerk DIN ISO 16016</text>
<text x="402.7" y="393.4">Werkstückkanten DIN ISO 13715</text>
<text x="402.7" y="398.6">Oberflächenangaben DIN EN ISO 1302</text>
<text x="402.7" y="403.4">Erstellt von:</text>
<text x="461.7" y="402.7">Revision:</text>
<text x="402.6" y="408.2">Geprüft von:</text>
</g>
<g font-size="2.7">
<text x="477.3" y="387.2">Zeichnung Nr.:</text>
<text x="477.3" y="392.7">Kommission:</text>
<text x="477.3" y="398.6">Bezeichnung:</text>
<text x="477.3" y="408.2">Gewicht:</text>
<text x="533.2" y="408.2">Material:</text>
</g>
<g font-size="2.5">
<text x="21.6" y="8.2">1</text>
<text x="71.2" y="8.2">2</text>
<text x="121.2" y="8.2">3</text>
<text x="171.2" y="8.2">4</text>
<text x="221.2" y="8.2">5</text>
<text x="271.2" y="8.2">6</text>
<text x="321.2" y="8.2">7</text>
<text x="371.2" y="8.2">8</text>
<text x="421.2" y="8.2">9</text>
<text x="470.5" y="8.2">10</text>
<text x="520.8" y="8.2">11</text>
<text x="570.3" y="8.2">12</text>
<text x="6.7" y="35.7">A</text>
<text x="585.7" y="35.7">A</text>
<text x="6.7" y="85.7">B</text>
<text x="585.7" y="85.7">B</text>
<text x="6.7" y="135.7">C</text>
<text x="585.7" y="135.7">C</text>
<text x="6.7" y="185.7">D</text>
<text x="585.7" y="185.7">D</text>
<text x="6.7" y="235.7">E</text>
<text x="585.7" y="235.7">E</text>
<text x="6.7" y="285.7">F</text>
<text x="585.7" y="285.7">F</text>
<text x="6.7" y="335.7">G</text>
<text x="6.7" y="385.7">H</text>
<text x="21.6" y="413.2">1</text>
<text x="71.2" y="413.2">2</text>
<text x="121.2" y="413.2">3</text>
<text x="171.2" y="413.2">4</text>
<text x="221.2" y="413.2">5</text>
<text x="271.2" y="413.2">6</text>
<text x="321.2" y="413.2">7</text>
<text x="371.2" y="413.2">8</text>
</g>
<g font-size="1.8">
<text x="562.4" y="364.4">DRAWING IS PROPRIETARY TO</text>
<text x="562.4" y="367.2">PEC METALL DESIGN GMBH</text>
<text x="562.4" y="369.9">ANY USE OF THE INCLUDED</text>
<text x="562.4" y="372.7">INFORMATION IS PROHIBITED</text>
<text x="562.4" y="375.4">UNLESS APPROVED IN</text>
<text x="562.4" y="378.2">WRITING</text>
</g>
</svg>
